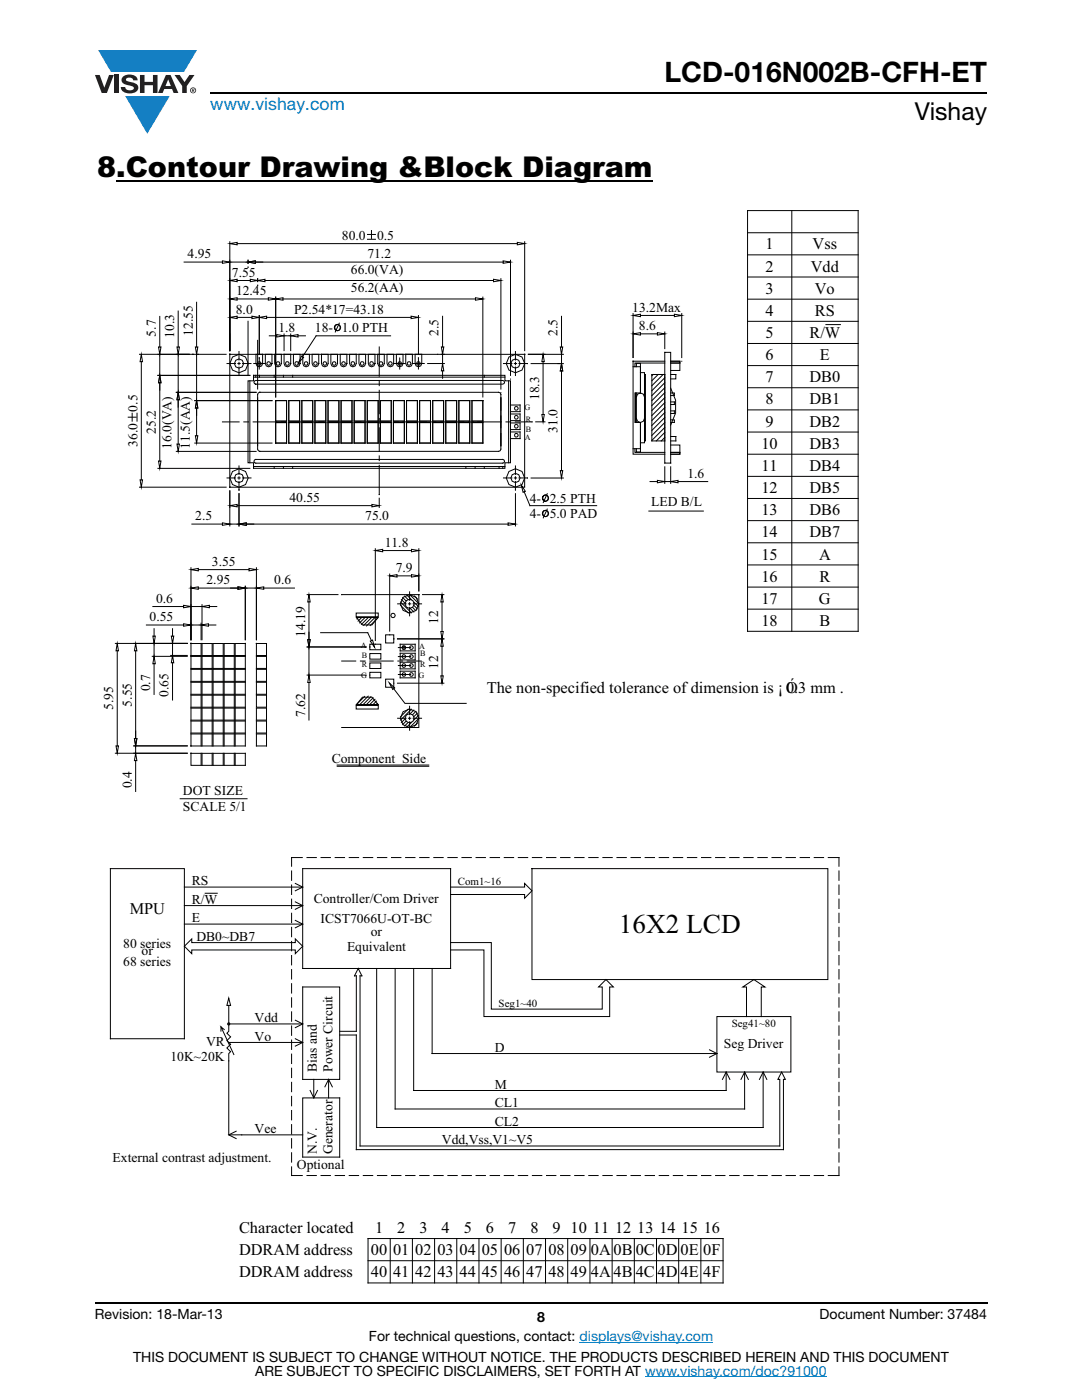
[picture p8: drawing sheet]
<svg xmlns="http://www.w3.org/2000/svg" width="216mm" height="279mm" viewBox="0 0 216 279" stroke-linecap="round" stroke-linejoin="round" font-family="sans-serif">
<g fill="#147fc3">
<path d="M19.6 10h19.7l-2.6 4.3h-1.1h-13.5z"/>
<path d="M25 19.2h8.9l-4.5 7.5z"/>
</g>
<g fill="#231f20">
<path d="M18.9 15h1l.9 2.5 1-2.5h.9l-1.4 3.6h-1z"/>
<path d="M22.9 15h.9v3.6h-.9z"/>
<path d="M24.6 15.3a2.1 2.1 0 0 1 2.8 .3l.1 .4h-.9a.79 .79 0 0 0-.7-.5 .79 .79 0 0 0-.8 .4l.3 .3 1 .2a1.08 1.08 0 0 1 1.2 1 1.08 1.08 0 0 1-1.1 1.2 1.73 1.73 0 0 1-2.4-1.2h.9a.96 .96 0 0 0 .8 .6 .96 .96 0 0 0 .9-.4 1.31 1.31 0 0 0-1.2-.6 1.03 1.03 0 0 1-1.1-.6 1.03 1.03 0 0 1 .2-1.1z"/>
<path d="M27.9 15h.9v1.3h1.7v-1.3h.9v3.6h-.9v-1.6h-1.7v1.6h-.9z"/>
<path d="M34.8 15h1.1l.9 1.4 1-1.4h1l-1.5 2.2v1.4h-.9v-1.4z"/>
<path d="M33.6 15.9l.5 1.3h-1.1zM33.1 15l-1.6 3.6h1l.3-.8h1.5l.3 .8h1l-1.6-3.6z"/>
<path d="M38.1 18a.46 .46 0 0 1 .9 0 .46 .46 0 0 1-.9 0zM37.9 18a.6 .6 0 0 0 1.2 0 .6 .6 0 0 0-1.2 0z"/>
<path d="M38.4 17.8h.2v.2h-.2zM38.3 17.7v.7h.1v-.3l.4 .3-.2-.3 .2-.2-.1-.2z"/>
</g>
<path d="M42 18.6h155M18.9 260h178.1" fill="none" stroke="#000" stroke-width=".36"/>
<path d="M115.6 267.9h26.7M128.7 274.8h36.3" fill="none" stroke="#007ec4" stroke-width=".2"/>
<path d="M18.9 30.7h176v227h-176z" fill="#fff"/>
<g fill="none" stroke="#000" stroke-width=".2">
<path d="M36.7 52.3h7.7M44.4 52.1l1.5 .2-1.5 .2zM45.9 59.7h.1M45.9 56h.1M45.9 56l1.4-.3v.5zM45.9 59.7l1.4-.3v.5zM45.9 48.6l1.4-.2v.5zM45.9 52.3h3.6M45.9 52.3h.1M45.9 48.2v21.8M47.3 59.7h6.2M47.3 48.6h55.9"/>
<path d="M47.3 56h2.6M49.5 52.3l1.5-.2v.4zM49.5 51.9v.7M49.5 53.3h.1M49.9 55.7l1.5 .3-1.5 .2zM51 52.3h1.4M51 52.3h49.4M51.4 56.9h.1M51.4 55.6v.6M51.4 56l1.5-.3v.5zM52.9 56h45.6M53.5 59.4l1.5 .3-1.5 .2z"/>
<path d="M55 59.3v19.9M55 59.7l1.5-.3v.5zM56.5 59.7h38.4M73.3 46.8h1.6M73.3 47.8h1.6M74.1 46v1.6M94.9 59.4l1.4 .3-1.4 .2zM96.3 59.3v19.9M96.3 59.7h.1M98.5 55.7l1.4 .3-1.4 .2zM99.9 56h.1M99.9 55.6v22"/>
<path d="M100.4 52.1l1.5 .2-1.5 .2zM101.9 52.3h.1M101.9 51.9v23M103.2 48.4l1.5 .2-1.5 .3zM104.7 48.2v21.8M104.7 48.6h.1M149.2 42h22v84h-22zM149.2 46.4h22M149.2 50.9h22M149.2 55.3h22M149.2 59.7h22M158 42v84"/>
<path d="M27.8 70.7h10M28.2 70.7l.2 1.5h-.4zM28.2 72.2v23.6M31.5 74.9h18.4M31.5 70.7h13.6M31.6 69.2h.5l-.2 1.5zM31.9 76.4v15.6M31.9 74.9l.2 1.5h-.5zM31.9 63.1v6.1M31.9 70.7v4.2M35.2 78.3h15.9M35.3 69.2h.5l-.2 1.5z"/>
<path d="M35.6 79.8v8.8M35.6 78.3l.2 1.5h-.5zM35.6 62.1v7.1M35.6 70.7v7.6M38.5 70.7h.1M38.9 80h15.4M39 69.2h.5l-.3 1.5zM39.2 60.3v8.9M39.2 80l.3 1.4h-.5zM39.6 70.7h-.4v9.3M45.3 72.6h1.7M45.9 70.7h58.8v26.5h-58.8z"/>
<path d="M45.9 70.7h.1M45.9 63.3h.1M45.9 63.3l1.4-.2v.5zM47.3 63.3h3M47.5 72.6h.4M47.7 70.2v1.7M47.7 72.3v.5M47.7 73.3v1.6M48.4 72.6h1.7M49.5 64.1v10.8M49.9 76v16.4M50.3 63.1l1.4 .2-1.4 .3z"/>
<path d="M50.6 74.9h50.2v1.1h1.1v16.4h-1.1v1.1h-50.2v-1.1h-1.1v-16.4h1.1zM50.6 75.3h50.2M50.6 74.9h.1M50.6 72.5h2.2M50.8 76l.2-.1h49.3l.3 .1 .1 .3-.1 .3-.3 .1h-49.3l-.2-.1-.1-.3zM51 74.9v.4M51.1 70.7h1.3v1.9l-.2 .4-.5 .2-.4-.2-.2-.4zM51.4 67.9v9.7M51.7 63.3l1.5-.2v.5zM51.7 71.4v2.3M51.7 63v7.7M51.7 71.4h.1"/>
<path d="M51.8 74.9v.4M51.8 78.3h.1M52.9 70.7h1.4v1.9l-.2 .4-.5 .2-.5-.2-.2-.4zM53.2 63.3h28.8M53.7 67h1.5M54.7 74.9v.4M54.8 70.7h1.3v1.9l-.2 .4-.4 .2-.5-.2-.2-.4zM55 80l2.2-.1v4.2l-2.2-.1zM55.2 66.8l1.5 .2-1.5 .3zM56.6 74.9v.4M56.7 67h1.3M56.7 70.7h.1"/>
<path d="M56.7 66.7v3.3M56.7 70.7h1.3v1.9l-.2 .4-.5 .2-.4-.2-.2-.4zM57.1 72.3l.2-.1 .3 .1 .1 .3-.1 .2-.4 .1-.2-.1zM57.6 79.9h2.2v4.2l-2.2-.1zM58 67l1.5-.2v.5zM58 70.7h.1M58 67h.1M58 66.7v3.3M58.4 74.9v.4M58.6 70.7h1.3v1.9l-.2 .4-.5 .2-.5-.2-.1-.4zM58.9 72.3l.2-.1 .4 .1 .1 .3-.1 .2-.4 .1-.2-.1zM59.5 67h1.4"/>
<path d="M60.2 71.1l.4 .2-1 1.1zM60.2 79.9h2.2v4.2l-2.2-.1zM60.4 70.7h1.3v1.9l-.2 .4-.4 .2-.5-.2-.2-.4zM62.3 70.7h1.3v1.8l-.2 .5-.5 .2-.4-.2-.2-.4zM62.8 79.9h2.2v4.2l-2.2-.1zM64.1 70.7h1.4v1.8l-.2 .5-.5 .2-.5-.2-.2-.5zM65.5 79.9h2.1v4.2l-2.1-.1zM66 70.7h1.3v1.8l-.1 .5-.5 .2-.5-.2-.2-.5zM67.3 64.8a.63 .63 0 0 0-.6 .7 .63 .63 0 0 0 .7 .5 .63 .63 0 0 0 .6-.7l-.2-.4-.3-.1-.6 .2-.1 .3 .1 .4 .4 .3M67.4 64.8a.65 .65 0 0 1 .5 .6 .65 .65 0 0 1-.5 .6M67.7 64.5l-.8 1.7M67.9 70.7h1.3v1.8l-.2 .5-.4 .2-.5-.2-.2-.5z"/>
<path d="M68.1 79.9h2.1v4.2l-2.1-.1zM69.8 70.7h1.3v1.8l-.2 .5-.5 .2-.5-.2-.1-.5zM70.1 72.3l.2-.1 .4 .1 .1 .2-.1 .3-.4 .1-.2-.1zM70.7 79.9h2.1v4.2l-2.1-.1zM71.6 70.7h1.4v1.8l-.2 .5-.5 .2-.5-.2-.2-.5zM72 72.3l.2-.1 .3 .1 .2 .2-.2 .3-.3 .1-.2-.1zM73.3 79.9h2.2v4.2l-2.2-.1zM73.5 70.7h1.3v1.8l-.2 .5-.4 .2-.5-.2-.2-.5zM73.9 72.3l.2-.1 .3 .1 .1 .2-.1 .3-.3 .1-.2-.1zM75.4 70.7h1.3v1.8l-.2 .5-.5 .2-.4-.2-.2-.5zM75.7 69.2v5.9M75.7 76v1"/>
<path d="M75.7 77.9v4.7M75.9 79.9h2.2v4.2l-2.2-.1zM77.2 70.7h1.3v1.8l-.1 .5-.5 .2-.5-.2-.2-.5zM77.9 67h-14.8l-2.7 4.2M78.5 79.9h2.2v4.2l-2.2-.1zM78.7 72.5h2.2M79.1 70.7h1.3v1.8l-.2 .5-.4 .2-.5-.2-.2-.5zM79.8 71.4v2.3M81 70.7h1.3v1.8l-.2 .5-.5 .2-.4-.2-.2-.5zM81.1 79.9h2.2v4.2l-2.2-.1zM82 63.1l1.5 .2-1.5 .3zM82.4 72.5h2.2"/>
<path d="M82.8 70.7h1.4v1.8l-.2 .5-.5 .2-.5-.2-.2-.5zM83.5 71.4v2.2M83.5 63.3h.1M83.5 71.4h.1M83.5 63v7.7M83.7 79.9h2.2v4.1h-2.2zM83.7 80v4.1M85.3 72.6h3.4M86.3 79.9h2.2v4.2l-2.2-.1zM87.3 70.7h.1M88.1 70.7h.6M88.1 69.2h.5l-.3 1.5z"/>
<path d="M88.3 63.1v6.1M88.3 70.7v1.8M88.3 74v1.5M88.3 72.5l.3 1.5h-.5zM88.9 80l2.2-.1v4.1h-2.2zM91.6 79.9h2.1v4.1h-2.1zM96.3 79.9v4.1h-2.1v-4.1l2.2 .1M96.6 74.9v.4M99.9 78.4h.1M99.9 79.4v9.6M100.5 72.6h1.6M101.5 76v16.4"/>
<path d="M101.9 75.7h.1M102.6 72.6h.5M102.8 70.2v1.7M102.8 72.3v.5M102.8 73.3v1.6M103.5 72.6h1.7M104.7 70.7h.1M105.2 72.6h.1M105.4 70.7h3.3M105.4 70.7h7M106 72.6h6.4M108.4 70.7l.2 1.5h-.5z"/>
<path d="M108.4 72.2v10.5M111.3 72.6h.4M111.8 69.2h.5l-.3 1.5zM112 72.6l.3 1.4h-.5zM112 72.6h.1M112 63.1v6.1M112 70.7v1.9M112 74v19.9M126.3 72.1h.1M126.3 73.2h1.5v5.2M126.3 62.6v8.8M126.3 63l1.5-.3v.5z"/>
<path d="M126.3 66.6l1.5-.2v.5zM126.8 78.4v5.9M127 78.4v5.9M127 73.2v-.7h.8v5.9M127 79.2l.2-.5 .6-.3 .6 .3 .2 .5M127.8 66.6h3.4M127.8 74.4h.8v14h-.8M127.8 78.4h-1.1v5.9h1.1M127.8 63h6.8M128.6 74.7h.2v13.3h-.2M130.1 74.7h2.5v13.3h-2.5zM130.3 74.7l-.2 .3"/>
<path d="M131.2 66.4l1.4 .2-1.4 .3zM131.3 74.7l-1.2 1.3M132.3 74.7l-2.2 2.3M132.6 70.3h1.2v22.1h-1.2zM132.6 66.3v3.3M132.6 66.6h.1M132.6 70.3h.1M132.6 75.4l-2.5 2.6M132.6 76.4l-2.5 2.6M132.6 77.4l-2.5 2.6M132.6 78.4l-2.5 2.6M132.6 79.4l-2.5 2.5"/>
<path d="M132.6 72.5h-5.9v.7M132.6 72.1h-6.3v18.5h6.3M133.8 74.7h1.1v.9h-1.1M133.8 78.4h.8v.5h-.8M133.8 77.5l1 2.4v2.5l-1 2.4M134.6 62.7l1.4 .3-1.4 .2zM135.7 72.5h-1.9h1.9v-.4h-1.9h1.9v1.8h-1.9M136 63h.1M136 72.1h.1M136 62.6v8.8M149.2 64.1h22M149.2 68.5h22"/>
<path d="M149.2 73h22M149.2 77.4h22M164.8 64.8h2.9M25.6 83.3h1.6M26.4 82.5v1.5M27.3 82.5v1.5M27.8 97.2h17.3M28 95.8h.4l-.2 1.4zM31.5 93.5h18.4M31.6 92h.5l-.2 1.5zM35.2 90.1h15.9M35.3 88.6h.5l-.2 1.5z"/>
<path d="M38.9 88.4h15.4M39 87h.5l-.3 1.4zM39.2 81.4v5.6M44.4 84.2h3.3M45.3 95.4h1.7M45.9 97.2h.1M45.9 98v7M47.5 95.4h.4M47.7 93v1.7M47.7 95.1v.5M47.7 96.1v1.7M47.7 98.5v6.5"/>
<path d="M47.7 97.8h.1M48.4 95.4h1.7M48.7 84.2h.9M50.5 84.2h4.7M50.6 93.1h50.2M50.6 93.5h.1M50.8 91.8l.2-.1h49.3l.3 .1 .1 .3-.1 .2-.3 .1h-49.3l-.2-.1-.1-.2zM51.4 89.6v-10.9l.1-.3 .3-.1h47.7l.3 .1 .1 .3v10.9l-.1 .3-.3 .2h-47.7l-.3-.2-.1-.3M54.7 93.1v.4M55 88.4h2.2M55 84.3h2.2v4.1h-2.2zM56.1 84.2h1"/>
<path d="M56.6 93.1v.4M57.6 88.4h2.2M57.6 84.3h2.2v4.1h-2.2zM58 84.2h4.7M58.4 93.1v.4M60.2 88.4h2.2M60.2 84.3h2.2v4.1h-2.2zM62.8 88.4h2.2M62.8 84.3h2.2v4.1h-2.2zM63.6 84.2h.9M65.5 88.4h2.1M65.5 84.3h2.1v4.1h-2.1z"/>
<path d="M65.5 84.2h4.6M68.1 88.4h2.1M68.1 84.3h2.1v4.1h-2.1zM70.7 88.4h2.1M70.7 84.3h2.1v4.1h-2.1zM71.1 84.2h.9M72.9 84.2h4.7M73.3 88.4h2.2M73.3 84.3h2.2v4.1h-2.2zM75.7 98.7h.1M75.7 99.4v1.9M75.7 83.5v.9"/>
<path d="M75.7 85.4v4.7M75.7 91v.9M75.7 92.9v5.8M75.9 88.4h2.2M75.9 84.3h2.2v4.1h-2.2zM78.5 88.4h2.2M78.5 84.3h2.2v4.1h-2.2zM78.5 84.2h1M80.4 84.2h4.7M81.1 88.4h2.2M81.1 84.3h2.2v4.1h-2.2zM85.9 84.3v4.1h-2.2v-4.1"/>
<path d="M85.9 84.3h-2.2v4.1h2.2M86 84.2h.9M86.3 84.3h2.2v4.1h-2.2zM86.3 88.4h2.2M86.3 84.3h2.2M87.9 84.2h4.7M88.9 84.3h2.2v4.1h-2.2zM88.9 88.4h2.2M88.9 84.3h2.2M91.6 84.3h2.1v4.1h-2.1zM91.6 88.4h2.1M91.6 84.3h2.1"/>
<path d="M93 93.1v.4M93.5 84.2h.9M94.2 84.3h2.1v4.1h-2.1zM94.2 88.4h2.1M94.2 84.3h2.1M94.8 93.1v.4M95.4 84.2h4.6M96.6 93.1v.4M99.6 93.1v.4M100.3 93.1v.4M100.5 95.4h1.6M101 84.2h.9"/>
<path d="M101.9 84.4h1.9v1.3h-1.9M101.9 86.2h1.9v1.3h-1.9M101.9 82.6h1.9v1.3h-1.9M101.9 80.8h1.9v1.4h-1.9M102.6 95.4h.5M102.7 81.3l.2-.2 .4 .1 .1 .3-.1 .3-.3 .1-.2-.2zM102.7 84.8l.3-.1 .3 .1 .1 .3-.1 .2-.3 .1-.3-.1zM102.7 83l.3-.1 .3 .1 .1 .3-.1 .2-.3 .2-.3-.2zM102.7 86.6l.3-.1 .3 .1 .1 .3-.1 .2-.3 .1-.3-.1zM102.8 93v1.7M102.8 95.1v.5M102.8 96.1v1.7"/>
<path d="M102.9 98.5v6.5M102.9 97.8h.1M103.5 95.4h1.8M104 96.8l.8 1.3-.4 .2zM104.6 98.2l1.1 2.7h13.4M106 95.4h6.4M106.2 84.2h-3.4M106.9 84.2h1.8M108.1 82.7h.5l-.2 1.5zM108.8 98.8a.62 .62 0 0 0-.6 .7 .62 .62 0 0 0 .7 .5 .62 .62 0 0 0 .6-.7l-.2-.4-.3-.1-.6 .2-.1 .4 .1 .4 .4 .2M108.9 98.8a.65 .65 0 0 1 .5 .6 .65 .65 0 0 1-.5 .6M109.2 98.5l-.8 1.8"/>
<path d="M111.8 93.9h.5l-.3 1.5zM126.7 89.5v.8h5.9M127 83.5l.2 .6 .6 .2 .6-.2 .2-.6M127.8 84.3v5.9h-.8v-.7M127.8 84.3v5.2h-1.5M129.7 96.1h1.5M131.2 95.9l1.4 .2-1.4 .3zM132.6 86.3l-1.6 1.7M132.6 82.3l-2.5 2.6M132.6 80.4l-2.5 2.5M132.6 81.4l-2.5 2.5M132.6 83.3l-2.5 2.6"/>
<path d="M132.6 84.3l-2.5 2.6M132.6 85.3l-2.5 2.6M132.6 87.3l-.6 .7M132.6 92.4h.1M132.6 96.1h1.2M132.6 93.2v3.3M133.8 88.8h1.9v1.8h-1.9h1.9v-.3h-1.9h1.9M133.8 83.8h.8v.5h-.8M133.8 87.1h1.1v.9h-1.1M133.8 80.2h.8v.5h-.8M133.8 82h.8v.5h-.8M133.8 96.1l1.5-.2v.5z"/>
<path d="M133.8 92.4h.1M133.8 93.2v3.3M135.3 96.1h5.9M149.2 81.8h22M149.2 86.2h22M149.2 90.6h22M149.2 95.1h22M149.2 99.5h22M38.1 117.4h.1M38.1 113.7l1.5-.3v.5zM38.1 117.4l1.5-.3v.5zM38.1 113.3v14.4"/>
<path d="M38.3 104.6h6.1M39.6 117.4h7.9M39.6 113.7h10.1M44.4 104.3l1.5 .3-1.5 .2zM45.9 100.9h.1M45.9 100.9l1.4-.2v.5zM45.9 104.6h1.8M47.3 100.9h26.9M47.5 117.1l1.4 .3-1.4 .2zM47.7 104.6l1.5-.3v.5zM48.9 117v10.7M48.9 117.4h2.3"/>
<path d="M49.2 104.6h52.2M49.7 113.4l1.5 .3-1.5 .2zM51.2 117.4l1.4-.3v.5zM51.2 113.7h.1M51.2 113.3v14.4M52.6 117.4h6.2M61.3 118.7h6.1M61.6 118.7l.3 1.4h-.5zM68.2 118.7h15.4v26.5h-15.4M68.2 118.7h.1M74.2 100.7l1.5 .2-1.5 .3zM74.9 109.9l1.5-.3v.5z"/>
<path d="M74.9 109.9h.1M74.9 109.5v18.3M76.4 109.9h5.7M77.8 114.6v11.4M77.8 114.9h.1M77.8 114.9l1.4-.2v.5zM79.2 114.9h2.9M80.1 119.7l.7 .7M80.4 119.3l.6 .6M80.7 119l.7 .6M81.2 118.8l.9 .9M81.7 118.1v1.7"/>
<path d="M81.8 118.7l1.8 1.8M82.1 109.6l1.5 .3-1.5 .2zM82.1 114.7l1.5 .2-1.5 .3zM82.7 118.9l.6 .7M83.6 109.5v8.4M83.6 118.7h.1M84.3 118.7h4.3M88.2 118.7l.2 1.4h-.4zM101.4 104.3l1.4 .3-1.4 .2zM102.9 104.6h.1M108.8 101.9a.62 .62 0 0 0-.6 .7 .62 .62 0 0 0 .7 .5 .62 .62 0 0 0 .6-.7l-.2-.4-.3-.1-.6 .2-.1 .3 .1 .4 .4 .3M108.9 101.9a.65 .65 0 0 1 .5 .6 .65 .65 0 0 1-.5 .6"/>
<path d="M109.2 101.6l-.8 1.8M129.5 102h10.8M149.2 103.9h22M149.2 108.3h22M149.2 112.7h22M149.2 117.2h22M23 128.4h14.4M23.4 129.9v19M23.4 128.4l.2 1.5h-.5zM27.1 129.9v17.5M27.1 128.4l.2 1.5h-.5zM29.2 124.7h7.4"/>
<path d="M30.4 131h7M30.5 121h6.1M30.5 126.9h.5l-.3 1.5zM30.7 125.5v1.4M30.7 128.4v2.6M30.7 132.5v6.1M30.7 131l.3 1.5h-.5zM34.1 130.8h3.3M34.2 126.9h.5l-.3 1.5zM34.4 125.5v1.4M34.4 128.4v2.4M34.4 132.3v7.4"/>
<path d="M34.4 130.8l.3 1.5h-.5zM36.6 120.8l1.5 .2-1.5 .3zM36.6 124.5l1.5 .2-1.5 .3zM38.1 128.4h.1M38.1 121h2.2M38.1 124.7h2M38.1 130.8h.1M38.1 128.4h2v2.4h-2zM38.1 131h2v2.4h-2zM38.1 133.6h2v2.4h-2zM38.1 136.2h2v2.4h-2zM38.1 138.7h2v2.4h-2z"/>
<path d="M40.1 124.4v3.3M40.1 128.4h.1M40.1 124.7l1.5-.2v.5zM40.3 128.4h.1M40.3 121l1.5-.2v.5zM40.3 120.7v7M40.3 131h2v2.4h-2zM40.3 133.6h2v2.4h-2zM40.3 136.2h2v2.4h-2zM40.3 138.7h2v2.4h-2zM41.6 124.7h1.5M41.8 121h1.4"/>
<path d="M42.3 128.4h-2v2.4h2M42.3 128.4v2.4M42.5 128.4h2v2.4h-2zM42.5 131h2v2.4h-2zM42.5 133.6h2v2.4h-2zM42.5 138.7h2v2.4h-2zM42.5 136.2h2v2.4h-2zM44.7 128.4h2v2.4h-2zM44.7 131h2v2.4h-2zM44.7 133.6h2v2.4h-2M44.7 136.2h2v2.4h-2zM44.7 138.7h2v2.4h-2"/>
<path d="M44.7 138.7v2.4M44.7 133.6v2.4M46.9 130.8h2.1M46.9 131h2.1l-.1 2.4h-2zM46.9 136.2h2v2.4h-2zM46.9 138.7h2.1v2.4h-2.1zM46.9 133.6h2.1v2.4h-2.1zM48.9 130.8l.1-2.4h-2.1v2.4M51.2 128.4h2v2.4h-2zM51.2 131h2v2.4h-2zM51.2 138.7h2v2.4h-2zM51.2 136.2h2v2.4h-2z"/>
<path d="M51.2 133.6h2v2.4h-2zM61.3 134.7h11.8M61.4 127.6h.5l-.3 1.5zM61.6 120.1v7.5M61.6 129.1v5.6M61.6 136.2v7.5M61.6 134.7l.3 1.5h-.5zM64 126.3h9.4l.7 1.5M68.2 131.9h2.8M71.1 122.3h4.4v.8h-4.4zM71.1 123.2h4.3l-1.2 1.5h-1.9zM71.5 123.2l-.3 .3"/>
<path d="M71.9 131.9h.9M72.2 123.2l-.8 .8M72.3 139.1h1.9l1.2 1.5h-4.3zM72.8 139l-1.7 1.6M72.8 123.2l-1.1 1.1M73.1 129.1h-11.8M73.5 138.9l-1.7 1.7M73.5 123.2l-1.4 1.4M73.8 131.9h4.7M73.8 129.1h.1M73.8 134.7h.1M73.8 134.2h2.2v1.1h-2.2z"/>
<path d="M73.8 132.3h2.2v1.1h-2.2zM73.8 130.4h2.2v1.1h-2.2zM73.8 128.6h2.2v1.1h-2.2zM73.9 127.9l.4-.2 .4 1.5zM74 139.1l-1.6 1.5M74.2 123.2l-1.6 1.6M74.5 139.3l-1.4 1.3M74.8 123.2l-1.7 1.7M74.8 139.6l-1 1M74.9 128.6h.1M75.1 139.9l-.7 .7M75.4 123.3l-1.5 1.5"/>
<path d="M76.9 135.5h1.7v1.7h-1.7zM76.9 126.7h1.7v1.6h-1.7zM77.7 136.3l1.1 1-.4 .3zM77.8 126.7h.1M78.6 137.4l2.2 3h12.2M78.6 136.3h.1M78.6 127.5h.1M79.3 127.5h9.3M79.3 136.3h9.3M79.3 120.5h1.7M79.4 131.9h.9M79.5 129.2h2.4"/>
<path d="M79.5 131h2.4M79.5 134.6h2.4M79.5 132.8h2.4M79.9 128.6h2.9v1.3h-2.9zM79.9 130.4h2.9v1.3h-2.9zM79.9 132.2h2.9v1.3h-2.9zM79.9 133.9h2.9v1.4h-2.9zM79.9 120.8l1.5 1.5M79.9 120.1l2.2 2.2M80.3 129l.2-.1 .4 .1 .1 .2-.1 .3-.4 .1-.2-.1zM80.3 130.8l.2-.1 .4 .1 .1 .2-.1 .3-.4 .1-.2-.1zM80.3 132.6l.2-.1 .4 .1 .1 .2-.1 .3-.4 .1-.2-.1z"/>
<path d="M80.4 129h.4M80.4 129.5h.4M81.3 131.9h2.8M81.5 120.5h.5M81.7 120.3v.4M81.7 121.2v1.7M81.8 129l.2-.1 .4 .1 .1 .2-.1 .3-.4 .1-.2-.1zM81.8 132.6l.2-.1 .4 .1 .1 .2-.1 .3-.4 .1-.2-.1zM81.8 130.8l.2-.1 .4 .1 .1 .2-.1 .3-.4 .1-.2-.1zM81.8 134.4l.2-.2 .4 .1 .1 .3-.1 .3-.4 .1-.2-.2zM81.9 121.4l.7 .7M82.3 121.2l.7 .7"/>
<path d="M82.4 120.5h1.7M82.6 120.2l.9 .9M82.6 120.8l.7 .7M88 134.9h.4l-.2 1.4zM88 126h.4l-.2 1.5zM88.2 129v5.9M88.2 120.1v5.9M88.2 127.5l.2 1.5h-.4zM149.2 121.6h22M23 150.3h14.4M23.1 148.9h.5l-.2 1.4zM23.4 150.3h.1"/>
<path d="M26.7 148.9h10.7M26.7 150.3h10.7M26.8 147.4h.5l-.2 1.5zM27.1 148.9v1.4M27.1 151.8v6.2M27.1 150.3l.2 1.5h-.5zM36 159.4h13.3M38.1 150.3h.1M38.1 150.3h2v2.4h-2zM38.1 141.3h2v2.4h-2zM38.1 143.9h2v2.4h-2zM38.1 146.5h2v2.4h-2z"/>
<path d="M40.3 146.5h2v2.4h-2zM40.3 150.3h2v2.4h-2zM40.3 141.3h2v2.4h-2zM40.3 143.9h2v2.4h-2zM42.5 141.3h2v2.4h-2zM42.5 146.5h2v2.4h-2zM42.5 150.3h2v2.4h-2zM42.5 143.9h2v2.4h-2zM44.7 141.3h2v2.4h-2zM44.7 143.9h2v2.4h-2v-2.4M44.7 146.5h2v2.4h-2zM44.7 150.3h2v2.4h-2z"/>
<path d="M46.9 141.3h2v2.4h-2zM46.9 146.5h2.1v2.4h-2.1zM46.9 150.3h2.1v2.4h-2.1zM46.9 143.9h2.1v2.4h-2.1zM51.2 141.3h2v2.4h-2zM51.2 143.9h2v2.4h-2zM51.2 146.5h2v2.4h-2zM67.3 152.7h18.3M67.3 152.9h18.3M71.1 140.8h4.4v.7h-4.4zM75.3 140.4l-.2 .2M79.3 143.3h1.7"/>
<path d="M80.8 143.5l-.7 .7M81 143.9l-.6 .7M81.4 144.2l-.7 .7M81.4 141.5l-1.5 1.6M81.5 143.3h.5M81.7 140.9v1.7M81.7 143.1v.5M81.7 144v1.7M82.1 144.2l-.9 .9M82.1 141.5l-2.2 2.2M82.4 143.3h1.7M82.6 141.7l-.7 .7"/>
<path d="M83 142l-.7 .6M83.3 142.3l-.7 .7M83.3 144.3l-.6 .6M83.5 142.8l-.9 .9M83.6 143.4l-1.8 1.8M22 173.4h14.8v33.9h-14.8zM36.8 177h23.6M40.9 178.3h2.5M58.2 173.8v1.9M58.2 176.6v1.9M58.2 179.4v1.9M58.9 180l1.5 .7-1.5 .8"/>
<path d="M58.9 176.3l1.5 .7-1.5 .8M60.3 171.1h-2.1v1.8M60.4 173.4h29.5v19.9h-29.5zM61.3 171.1h1.8M64.1 171.1h1.8M66.9 171.1h1.8M69.7 171.1h1.9M72.5 171.1h1.9M75.3 171.1h1.9M78.1 171.1h1.9M80.9 171.1h1.9M83.7 171.1h1.9"/>
<path d="M86.6 171.1h1.8M89.4 171.1h1.8M89.9 177h14.8v-.7l1.5 1.5-1.5 1.5v-.8h-14.8M92.2 171.1h1.9M95 171.1h1.9M97.8 171.1h1.9M100.6 171.1h1.9M103.4 171.1h1.9M106.1 173.4h59.1v22.1h-59.1zM106.2 171.1h1.9M109 171.1h1.9M111.9 171.1h1.8"/>
<path d="M114.7 171.1h1.8M117.5 171.1h1.9M120.3 171.1h1.9M123.1 171.1h1.9M125.9 171.1h1.9M128.7 171.1h1.9M131.5 171.1h1.9M134.4 171.1h1.8M137.2 171.1h1.8M140 171.1h1.8M142.8 171.1h1.9M145.6 171.1h1.9"/>
<path d="M148.4 171.1h1.9M151.2 171.1h1.9M154 171.1h1.9M156.8 171.1h1.9M159.7 171.1h1.8M162.5 171.1h1.8M165.3 171.1h2.1v1.8M167.4 173.8v1.9M167.4 176.6v1.9M167.4 179.4v1.9M36.8 180.7h23.6M36.8 184.4h23.6"/>
<path d="M36.8 188.8l1.5-1.4v.7h20.6v-.7l1.5 1.4-1.5 1.5v-.7h-20.6v.7zM45.6 199.2l.4 1.5h-.7zM58.2 182.3v1.8M58.2 185.1v1.8M58.2 187.9v1.8M58.2 190.7v1.9M58.2 193.5v1.9M58.2 196.3v1.9M58.2 199.1v1.9M58.9 183.7l1.5 .7-1.5 .8M60.4 197h7.4v18.4h-7.4zM72.2 194.8l-.7-1.5-.8 1.5h.4v11h-3.3"/>
<path d="M72.2 194.8h-.4v33.9h83.8v-13.3h-.4l.8-1.5 .7 1.5h-.4v14h-85.2v-22.8h-3.3M75.2 193.3v31.7h77.1v-11.1M78.8 193.3v28h69.8v-7.4M82.5 193.3v24.3h62.4v-3.7M86.2 193.3v17h56.8M89.9 188.1h8.1v13.3h22.2v-4.4h-.8l1.5-1.5 1.5 1.5h-.7v5.9h-25.1v-13.3h-6.7M167.4 182.3v1.8M167.4 185.1v1.8M167.4 187.9v1.8M167.4 190.7v1.9M167.4 193.5v1.9M167.4 196.3v1.9"/>
<path d="M167.4 199.1v1.9M44.1 205v.8M44.7 205.5l-.6-.5 2.6 5.5M45.4 204.3l.4-.1v.3l-.2 .1zM45.6 200.7v3.6M45.6 208h14.8M58.2 201.9v1.9M58.2 204.7v1.9M58.2 207.6v1.8M58.2 210.4v1.9M58.2 213.2v1.9M58.2 216v1.9"/>
<path d="M58.2 218.8v1.9M58.9 203.6l1.5 .7-1.5 .8M58.9 207.3l1.5 .7-1.5 .8M60.4 204.3h-14.8v1.5l-.3 .4 .7 .7-.7 .8 .7 .7-.7 .7 .7 .8-.4 .4v16.2h14.8M60.4 219.1h7.4v11.8h-7.4zM61.9 217.6l.7 1.5 .8-1.5M62.6 215.4v3.7M64.8 216.9l.8-1.5 .7 1.5M65.6 215.4v3.7M141.6 209.5l1.4 .8-1.4 .7M143 202.9h14.8v11h-14.8zM144.2 215.4l.7-1.5 .7 1.5"/>
<path d="M147.9 215.4l.7-1.5 .7 1.5M149 202.9v-5.9h-.8l2.2-1.5 2.2 1.5h-.7v5.9M151.5 215.4l.8-1.5 .7 1.5M167.4 201.9v1.9M167.4 204.7v1.9M167.4 207.6v1.8M167.4 210.4v1.8M167.4 213.2v1.9M167.4 216v1.9M167.4 218.8v1.9M47.1 225.8l-1.5 .7 1.5 .7M58.2 221.6v1.9"/>
<path d="M58.2 224.4v1.9M58.2 227.2v1.9M58.2 230.1v1.8M58.2 232.9v1.7h2.1M61.3 234.6h1.8M64.1 234.6h1.8M66.9 234.6h1.8M69.7 234.6h1.9M72.5 234.6h1.9M75.3 234.6h1.9M78.1 234.6h1.9M80.9 234.6h1.9"/>
<path d="M83.7 234.6h1.9M86.6 234.6h1.8M89.4 234.6h1.8M92.2 234.6h1.9M95 234.6h1.9M97.8 234.6h1.9M100.6 234.6h1.9M103.4 234.6h1.9M106.2 234.6h1.9M109 234.6h1.9M111.9 234.6h1.8M114.7 234.6h1.8"/>
<path d="M117.5 234.6h1.9M120.3 234.6h1.9M123.1 234.6h1.9M125.9 234.6h1.9M128.7 234.6h1.9M131.5 234.6h1.9M134.4 234.6h1.8M137.2 234.6h1.8M140 234.6h1.8M142.8 234.6h1.9M145.6 234.6h1.9M148.4 234.6h1.9"/>
<path d="M151.2 234.6h1.9M154 234.6h1.9M156.8 234.6h1.9M159.7 234.6h1.8M162.5 234.6h1.8M167.4 232.9v1.7h-2.1M167.4 221.6v1.9M167.4 224.4v1.9M167.4 227.2v1.9M167.4 230.1v1.8M73.4 247.2h70.9v8.8h-70.9zM73.4 251.6h70.9"/>
<path d="M77.9 247.2v8.8M82.3 247.2v8.8M86.7 247.2v8.8M91.1 247.2v8.8M95.6 247.2v8.8M100 247.2v8.8M104.4 247.2v8.8M108.9 247.2v8.8M113.3 247.2v8.8M117.7 247.2v8.8M122.1 247.2v8.8M126.6 247.2v8.8"/>
<path d="M131 247.2v8.8M135.4 247.2v8.8M139.9 247.2v8.8"/>
<circle cx="47.7" cy="72.6" r="1.84"/>
<circle cx="47.7" cy="72.6" r=".92"/>
<circle cx="51.7" cy="72.6" r=".37"/>
<circle cx="53.6" cy="72.6" r=".37"/>
<circle cx="55.5" cy="72.5" r=".37"/>
<circle cx="61.1" cy="72.5" r=".37"/>
<circle cx="62.9" cy="72.5" r=".37"/>
<circle cx="64.8" cy="72.5" r=".37"/>
<circle cx="66.7" cy="72.5" r=".37"/>
<circle cx="68.5" cy="72.5" r=".37"/>
<circle cx="76" cy="72.5" r=".37"/>
<circle cx="77.9" cy="72.5" r=".37"/>
<circle cx="79.8" cy="72.5" r=".37"/>
<circle cx="81.6" cy="72.5" r=".37"/>
<circle cx="83.5" cy="72.5" r=".37"/>
<circle cx="102.9" cy="72.6" r="1.84"/>
<circle cx="102.9" cy="72.6" r=".92"/>
<circle cx="47.7" cy="95.4" r="1.84"/>
<circle cx="47.7" cy="95.4" r=".92"/>
<circle cx="102.9" cy="95.4" r="1.84"/>
<circle cx="102.9" cy="95.4" r=".92"/>
<circle cx="78.4" cy="122.8" r=".44"/>
<circle cx="80.6" cy="134.6" r=".37"/>
<circle cx="81.7" cy="120.5" r=".92"/>
<circle cx="81.7" cy="120.5" r="1.84"/>
<circle cx="81.7" cy="143.3" r=".92"/>
<circle cx="81.7" cy="143.3" r="1.84"/>
</g>
<path d="M23.2 36.2h107" fill="none" stroke="#000" stroke-width=".34"/>
<text font-size="5.7" x="19.4" y="35.3">8.Contour Drawing &amp;Block Diagram</text>
<text font-size="5.6" x="132.6" y="16.4">LCD-016N002B-CFH-ET</text>
<text font-size="5.4" x="123.5" y="186.3">16X2 LCD</text>
<text font-size="4.9" x="182.5" y="24">Vishay</text>
<text font-size="3.5" fill="#007ec4" x="42" y="21.9">www.vishay.com</text>
<g font-size="3.3">
<text x="152.8" y="49.8">1</text>
<text x="162.2" y="49.8">Vss</text>
<text x="152.8" y="54.2">2</text>
<text x="152.8" y="58.6">3</text>
<text x="161.8" y="54.2">Vdd</text>
<text x="162.6" y="58.6">Vo</text>
<text x="152.8" y="63">4</text>
<text x="162.6" y="63">RS</text>
<text x="152.8" y="67.5">5</text>
<text x="152.8" y="71.9">6</text>
<text x="161.5" y="67.4">R/W</text>
<text x="163.6" y="71.9">E</text>
<text x="152.8" y="76.3">7</text>
<text x="161.5" y="76.3">DB0</text>
<text x="152.8" y="80.7">8</text>
<text x="161.5" y="80.7">DB1</text>
<text x="151.9" y="89.6">10</text>
<text x="152.8" y="85.1">9</text>
<text x="161.5" y="85.1">DB2</text>
<text x="161.5" y="89.6">DB3</text>
<text x="151.9" y="94">11</text>
<text x="161.5" y="94">DB4</text>
<text x="151.9" y="98.4">12</text>
<text x="161.5" y="98.4">DB5</text>
<text x="151.9" y="102.8">13</text>
<text x="151.9" y="107.3">14</text>
<text x="161.5" y="102.8">DB6</text>
<text x="161.5" y="107.3">DB7</text>
<text x="151.9" y="111.7">15</text>
<text x="163.4" y="111.7">A</text>
<text x="151.9" y="116.1">16</text>
<text x="163.5" y="116.1">R</text>
<text x="151.9" y="120.5">17</text>
<text x="151.9" y="124.9">18</text>
<text x="163.4" y="120.5">G</text>
<text x="163.5" y="124.9">B</text>
<text x="97.1" y="138.4">The non-specified tolerance of dimension is ¡Ó</text>
<text x="156.9" y="138.4">0.3 mm .</text>
<text x="25.9" y="182.4">MPU</text>
<text x="47.7" y="246.1">Character located</text>
<text x="47.7" y="250.5">DDRAM address</text>
<text x="74" y="250.5">00</text>
<text x="74.8" y="246.1">1</text>
<text x="78.4" y="250.5">01</text>
<text x="79.3" y="246.1">2</text>
<text x="82.9" y="250.5">02</text>
<text x="83.7" y="246.1">3</text>
<text x="87.3" y="250.5">03</text>
<text x="88.1" y="246.1">4</text>
<text x="91.7" y="250.5">04</text>
<text x="92.5" y="246.1">5</text>
<text x="96.1" y="250.5">05</text>
<text x="97" y="246.1">6</text>
<text x="100.6" y="250.5">06</text>
<text x="101.4" y="246.1">7</text>
<text x="105" y="250.5">07</text>
<text x="105.8" y="246.1">8</text>
<text x="109.4" y="250.5">08</text>
<text x="110.3" y="246.1">9 10</text>
<text x="113.9" y="250.5">09</text>
<text x="117.9" y="250.5">0A</text>
<text x="118.3" y="246.1">11</text>
<text x="122.4" y="250.5">0B</text>
<text x="122.7" y="246.1">12</text>
<text x="126.9" y="250.5">0C</text>
<text x="127.1" y="246.1">13</text>
<text x="131.2" y="250.5">0D</text>
<text x="131.6" y="246.1">14</text>
<text x="135.8" y="250.5">0E</text>
<text x="136" y="246.1">15</text>
<text x="140.3" y="250.5">0F</text>
<text x="140.4" y="246.1">16</text>
<text x="47.7" y="254.9">DDRAM address</text>
<text x="74" y="254.9">40</text>
<text x="78.4" y="254.9">41</text>
<text x="82.9" y="254.9">42</text>
<text x="87.3" y="254.9">43</text>
<text x="91.7" y="254.9">44</text>
<text x="96.1" y="254.9">45</text>
<text x="100.6" y="254.9">46</text>
<text x="105" y="254.9">47</text>
<text x="109.4" y="254.9">48</text>
<text x="113.9" y="254.9">49</text>
<text x="117.9" y="254.9">4A</text>
<text x="122.4" y="254.9">4B</text>
<text x="126.9" y="254.9">4C</text>
<text x="131.2" y="254.9">4D</text>
<text x="135.8" y="254.9">4E</text>
<text x="140.3" y="254.9">4F</text>
</g>
<g font-size="2.8">
<text x="18.9" y="263.3">Revision: 18-Mar-13</text>
<text x="107.2" y="263.8">8</text>
<text x="163.6" y="263.3">Document Number: 37484</text>
<text x="73.6" y="267.7">For technical questions, contact: displays@vishay.com</text>
<text x="26.5" y="271.7">THIS DOCUMENT IS SUBJECT TO CHANGE WITHOUT NOTICE. THE PRODUCTS DESCRIBED HEREIN AND THIS DOCUMENT</text>
<text x="50.9" y="274.6">ARE SUBJECT TO SPECIFIC DISCLAIMERS, SET FORTH AT www.vishay.com/doc?91000</text>
</g>
<g font-size="2.7">
<text x="68.2" y="47.9">80.0</text>
<text x="75.3" y="47.9">0.5</text>
<text x="37.4" y="51.5">4.95</text>
<text x="73.3" y="51.5">71.2</text>
<text x="46.3" y="55.2">7.55</text>
<text x="47.1" y="58.9">12.45</text>
<text x="70" y="54.7">66.0(VA)</text>
<text x="70" y="58.3">56.2(AA)</text>
<text x="47.1" y="62.6">8.0</text>
<text x="58.7" y="62.6">P2.54*17=43.18</text>
<text x="126.2" y="62.2">13.2Max</text>
<text x="127.5" y="65.9">8.6</text>
<text x="31.1" y="67.2" transform="rotate(-90 31.1 67.2)">5.7</text>
<text x="34.8" y="67.4" transform="rotate(-90 34.8 67.4)">10.3</text>
<text x="38.5" y="67" transform="rotate(-90 38.5 67)">12.55</text>
<text x="55.5" y="66.3">1.8</text>
<text x="62.8" y="66.3">18- 1.0 PTH</text>
<text x="87.5" y="67.1" transform="rotate(-90 87.5 67.1)">2.5</text>
<text x="111.3" y="67.1" transform="rotate(-90 111.3 67.1)">2.5</text>
<text x="27.4" y="82.1" transform="rotate(-90 27.4 82.1)">0.5</text>
<text x="107.6" y="79.9" transform="rotate(-90 107.6 79.9)">18.3</text>
<text x="27.4" y="89.2" transform="rotate(-90 27.4 89.2)">36.0</text>
<text x="31.1" y="86.6" transform="rotate(-90 31.1 86.6)">25.2</text>
<text x="34.2" y="89.6" transform="rotate(-90 34.2 89.6)">16.0(VA)</text>
<text x="37.9" y="89.6" transform="rotate(-90 37.9 89.6)">11.5(AA)</text>
<text x="111.3" y="86.4" transform="rotate(-90 111.3 86.4)">31.0</text>
<text x="137.2" y="95.3">1.6</text>
<text x="57.8" y="100.2">40.55</text>
<text x="105.7" y="100.3">4- 2.5 PTH</text>
<text x="129.9" y="101">LED B/L</text>
<text x="39" y="103.8">2.5</text>
<text x="72.9" y="103.8">75.0</text>
<text x="105.7" y="103.4">4- 5.0 PAD</text>
<text x="42.3" y="112.9">3.55</text>
<text x="76.8" y="109.1">11.8</text>
<text x="41.2" y="116.6">2.95</text>
<text x="54.7" y="116.6">0.6</text>
<text x="79" y="114.2">7.9</text>
<text x="29.8" y="124">0.55</text>
<text x="31.1" y="120.3">0.6</text>
<text x="87.5" y="124.6" transform="rotate(-90 87.5 124.6)">12</text>
<text x="60.9" y="127.1" transform="rotate(-90 60.9 127.1)">14.19</text>
<text x="30" y="138" transform="rotate(-90 30 138)">0.7</text>
<text x="87.5" y="133.4" transform="rotate(-90 87.5 133.4)">12</text>
<text x="22.6" y="141.7" transform="rotate(-90 22.6 141.7)">5.95</text>
<text x="26.3" y="141" transform="rotate(-90 26.3 141)">5.55</text>
<text x="33.6" y="139.1" transform="rotate(-90 33.6 139.1)">0.65</text>
<text x="60.9" y="143.1" transform="rotate(-90 60.9 143.1)">7.62</text>
<text x="66.2" y="152.2">Component Side</text>
<text x="26.3" y="157.3" transform="rotate(-90 26.3 157.3)">0.4</text>
<text x="36.5" y="161.8">SCALE 5/1</text>
<text x="36.5" y="158.7">DOT SIZE</text>
<text x="38.3" y="176.7">RS</text>
<text x="38.3" y="180.4">R/W</text>
<text x="38.3" y="184.1">E</text>
<text x="62.6" y="180.3">Controller/Com Driver</text>
<text x="64" y="184.2">ICST7066U-OT-BC</text>
<text x="24.6" y="189.1">80 series</text>
<text x="28.3" y="190.7">or</text>
<text x="39.2" y="187.8">DB0~DB7</text>
<text x="69.2" y="189.8">Equivalent</text>
<text x="74" y="186.8">or</text>
<text x="24.6" y="192.8">68 series</text>
<text x="50.8" y="204">Vdd</text>
<text x="41.1" y="208.7">VR</text>
<text x="50.8" y="207.7">Vo</text>
<text x="98.8" y="209.9">D</text>
<text x="144.5" y="209.1">Seg Driver</text>
<text x="34" y="211.6">10K~20K</text>
<text x="63.2" y="213.9" transform="rotate(-90 63.2 213.9)">Bias and</text>
<text x="66.4" y="213.9" transform="rotate(-90 66.4 213.9)">Power Circuit</text>
<text x="98.8" y="217.3">M</text>
<text x="98.8" y="221">CL1</text>
<text x="50.8" y="226.1">Vee</text>
<text x="98.8" y="224.7">CL2</text>
<text x="22.5" y="231.8">External contrast adjustment.</text>
<text x="59.2" y="233.4">Optional</text>
<text x="63.2" y="230.4" transform="rotate(-90 63.2 230.4)">N.V.</text>
<text x="66.4" y="230.4" transform="rotate(-90 66.4 230.4)">Generator</text>
<text x="88.2" y="228.3">Vdd,Vss,V1~V5</text>
</g>
<g font-size="2.2">
<text x="91.4" y="176.7">Com1~16</text>
<text x="99.5" y="201">Seg1~40</text>
<text x="146" y="204.9">Seg41~80</text>
</g>
<g font-size="1.6">
<text x="104.6" y="81.8">G</text>
<text x="104.8" y="87.7">A</text>
<text x="104.9" y="86.2">B</text>
<text x="104.9" y="84.1">R</text>
<text x="72" y="129.3">A</text>
<text x="72.2" y="131.4">B</text>
<text x="83.6" y="129.5">A</text>
<text x="83.8" y="131">B</text>
<text x="72.1" y="135.4">G</text>
<text x="72.2" y="133.1">R</text>
<text x="83.5" y="135.4">G</text>
<text x="83.8" y="133.1">R</text>
</g>
</svg>
